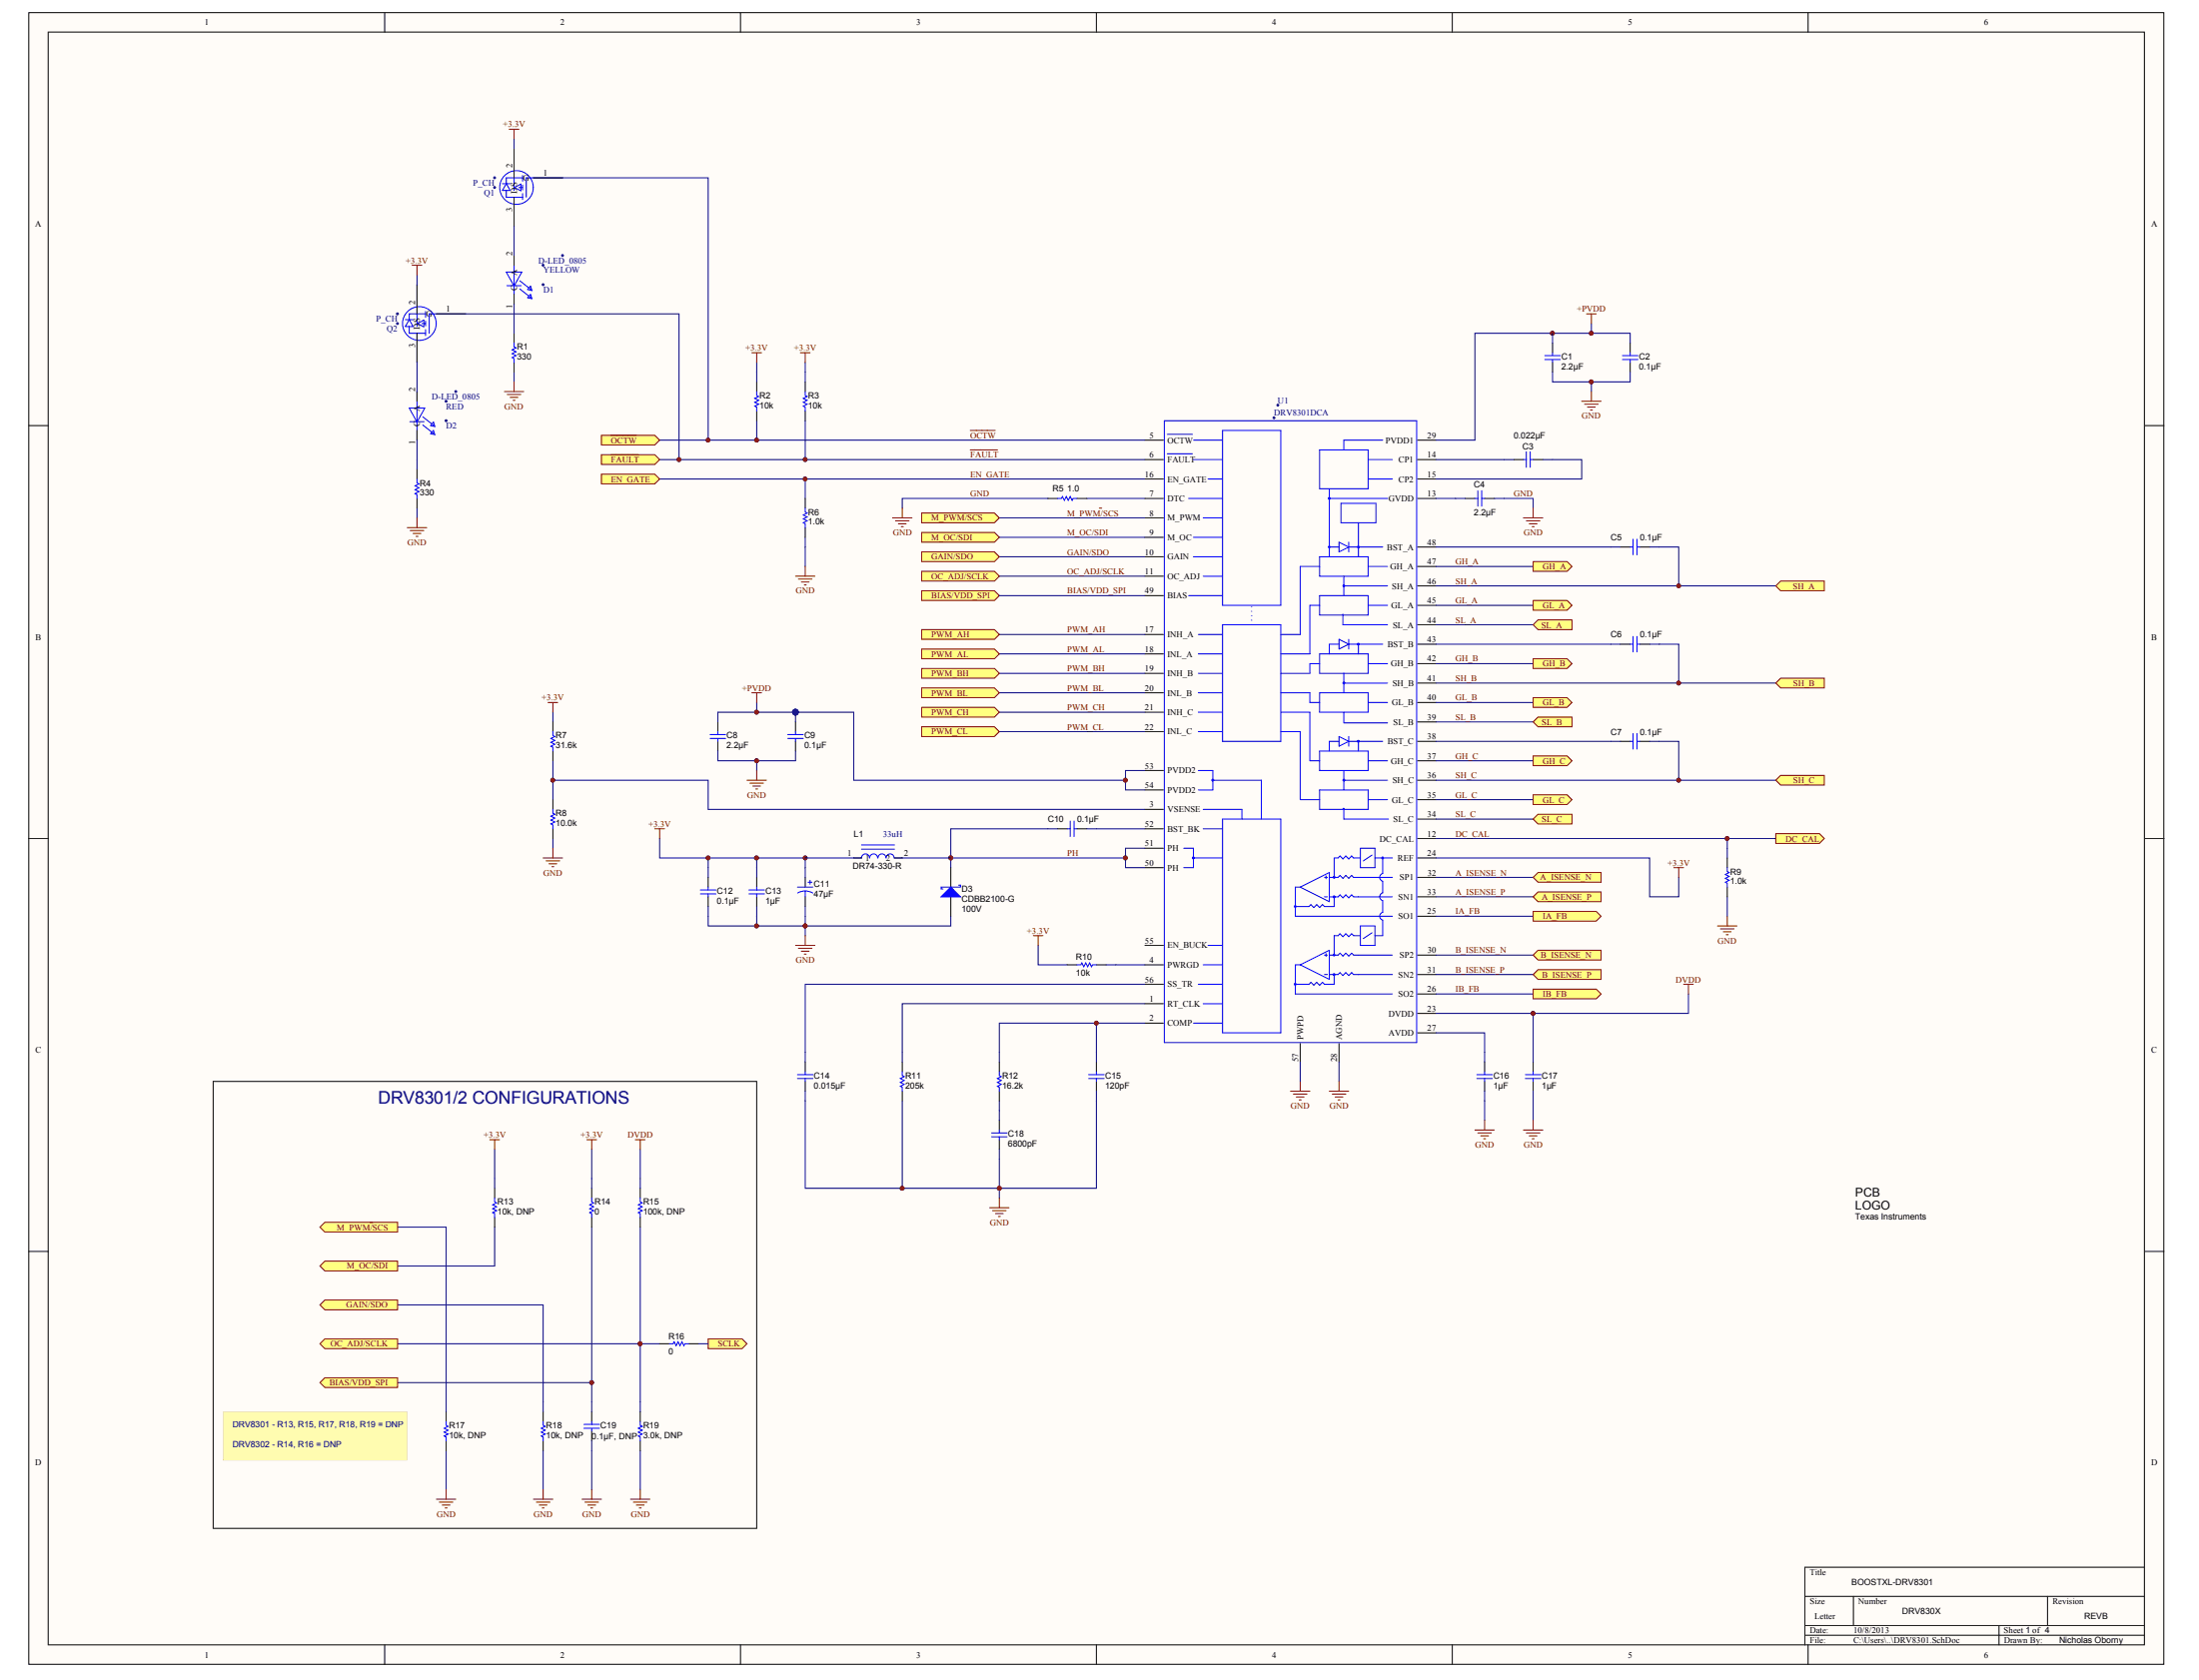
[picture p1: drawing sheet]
<svg xmlns="http://www.w3.org/2000/svg" width="271mm" height="207mm" viewBox="0 0 271 207" stroke-linecap="round" stroke-linejoin="round" font-family="sans-serif">
<path d="M3.5 1.6h263.1v203.5h-263.1z" fill="#fffcf8"/>
<path d="M3.5 1.6h263.1v203.5h-263.1z" fill="none" stroke="#000" stroke-width=".12"/>
<path d="M5.9 4h258.3v198.8h-258.3z" fill="#fffcf8"/>
<g fill="none" stroke="#000" stroke-width=".12">
<path d="M5.9 4h258.3v198.8h-258.3zM47.4 1.6v2.4M63.3 18.3v3.6M91.2 1.6v2.4M135.1 1.6v2.4M178.9 1.6v2.4M222.8 1.6v2.4M51.4 35.1v3.6M53.8 38.7h3.6M63.3 24.3v3.6M63.3 31.5v1.2M63.3 36.3v1.2"/>
<path d="M65.7 21.9h3.6M3.5 52.5h2.4M51.4 41.1v3.6M51.4 48.3v1.2M51.4 53.1v1.2M141.1 54.3h2.2M141.1 56.7h2.2M141.1 59h2.2M174.7 54.3h2.2M174.7 56.7h2.2M174.7 59h2.2M264.2 52.5h2.4"/>
<path d="M141.1 61.4h2.2M141.1 63.8h2.2M141.1 66.2h2.2M141.1 68.6h2.2M141.1 71h2.2M141.1 78.2h2.2M141.1 73.4h2.2M174.7 61.4h2.2M174.7 79.4h2.2M174.7 77h2.2M174.7 74.6h2.2M174.7 72.2h2.2"/>
<path d="M174.7 69.8h2.2M174.7 67.4h2.2M141.1 99.8h2.2M141.1 80.6h2.2M141.1 83h2.2M141.1 85.4h2.2M141.1 87.8h2.2M141.1 90.2h2.2M141.1 95h2.2M141.1 97.4h2.2M174.7 98.6h2.2M174.7 96.2h2.2"/>
<path d="M174.7 93.8h2.2M174.7 91.4h2.2M174.7 89h2.2M174.7 86.6h2.2M174.7 84.2h2.2M174.7 81.8h2.2M3.5 103.4h2.4M141.1 118.9h2.2M141.1 107h2.2M141.1 104.6h2.2M141.1 102.2h2.2M141.1 116.5h2.2"/>
<path d="M174.7 103.4h2.2M174.7 105.8h2.2M174.7 112.9h2.2M174.7 117.7h2.2M174.7 108.1h2.2M174.7 110.5h2.2M174.7 101h2.2M264.2 103.4h2.4M141.1 123.7h2.2M141.1 126.1h2.2M141.1 121.3h2.2M160.2 128.6v2.3"/>
<path d="M165 128.6v2.3M174.7 124.9h2.2M174.7 122.5h2.2M174.7 127.3h2.2M174.7 120.1h2.2M3.5 154.3h2.4M264.2 154.3h2.4M222.4 196.8h41.8M228.4 196.8v3.6M252.3 196.8v3.6M264.2 193.2h-41.8v9.6M47.4 202.8v2.4"/>
<path d="M91.2 202.8v2.4M135.1 202.8v2.4M178.9 202.8v2.4M222.4 200.4h41.8M222.4 201.6h41.8M222.8 202.8v2.4M246.3 200.4v2.4"/>
</g>
<g fill="#000080" stroke="#000080" stroke-width=".12">
<circle cx="68.1" cy="96.2" r=".23"/>
<circle cx="72.9" cy="170.4" r=".23"/>
<circle cx="78.9" cy="165.6" r=".23"/>
<circle cx="83.6" cy="56.6" r=".23"/>
<circle cx="87.2" cy="105.8" r=".23"/>
<circle cx="87.2" cy="54.3" r=".23"/>
<circle cx="93.2" cy="114.1" r=".23"/>
<circle cx="93.2" cy="105.7" r=".23"/>
<circle cx="93.2" cy="93.8" r=".23"/>
<circle cx="93.2" cy="87.8" r=".23"/>
<circle cx="93.2" cy="54.2" r=".23"/>
<circle cx="99.2" cy="114.1" r=".23"/>
<circle cx="99.2" cy="105.8" r=".23"/>
<circle cx="99.2" cy="59" r=".23"/>
<circle cx="99.2" cy="56.6" r=".23"/>
<circle cx="111.1" cy="146.5" r=".23"/>
<circle cx="117.1" cy="105.8" r=".23"/>
<circle cx="123.1" cy="146.5" r=".23"/>
<circle cx="135.1" cy="126.1" r=".23"/>
<circle cx="138.7" cy="105.7" r=".23"/>
<circle cx="138.7" cy="96.2" r=".23"/>
<circle cx="188.9" cy="124.9" r=".23"/>
<circle cx="191.3" cy="41.1" r=".23"/>
<circle cx="196.1" cy="47.1" r=".23"/>
<circle cx="196.1" cy="41.1" r=".23"/>
<circle cx="206.8" cy="96.2" r=".23"/>
<circle cx="206.8" cy="84.2" r=".23"/>
<circle cx="206.8" cy="72.2" r=".23"/>
<circle cx="212.8" cy="103.4" r=".23"/>
<circle cx="157" cy="51.5" r=".11"/>
<circle cx="157.4" cy="49.9" r=".11"/>
<circle cx="55" cy="49.5" r=".11"/>
<circle cx="55" cy="51.9" r=".11"/>
<circle cx="56.1" cy="48.3" r=".11"/>
<circle cx="66.9" cy="32.7" r=".11"/>
<circle cx="66.9" cy="35.1" r=".11"/>
<circle cx="69.3" cy="31.5" r=".11"/>
<circle cx="60.9" cy="21.9" r=".11"/>
<circle cx="60.9" cy="23.1" r=".11"/>
<circle cx="49" cy="38.7" r=".11"/>
<circle cx="49" cy="39.9" r=".11"/>
<circle cx="98" cy="87.8" r=".35"/>
</g>
<g fill="none" stroke="#00f" stroke-width=".12">
<path d="M63.3 18.3v5.2M49.9 39.4h1M50.4 39.4l.5 .8h-1zM51.4 35.1v5.1M51.4 39.9l.8-.4v.8zM52 39.9h.4M52.4 38.4v.7M52.4 39.6v.6M52.4 38.7h-2v.7M57.4 38.7h-4.5v2.4M61.9 22.6h1M62.4 33.5h1.9l-1 1.8z"/>
<path d="M62.4 23.5v.8h2M62.4 22.6l.5 .9h-1zM62.5 35.2h1.7M63.3 24.3v3.6M63.3 31.5v6M63.4 23.1l.8-.4v.8zM63.9 23.1h.5M64.1 34.6l1.3 1.1M64.1 35.6l1.3 1.1M64.4 21.6v.8M64.4 22.8v.6M64.4 23.9v.7"/>
<path d="M64.4 21.9h-2v.7M65.4 35.3l.1 .5-.5-.1zM65.4 36.3l.1 .5-.5-.1zM69.3 21.9h-4.5v2.4M50.4 50.3h1.9l-.9 1.7zM50.4 40.2v.9h2M50.5 52h1.8M51.4 41.1v3.6M51.4 48.3v6M52.1 51.4l1.4 1.1M52.1 52.4l1.4 1.1M52.4 40.6v.8"/>
<path d="M53.4 52l.2 .6-.5-.1zM53.4 53.1l.2 .5-.5-.1zM143.5 51.9h31v76.6h-31zM143.8 55.9h3.1M143.8 53.5h3.1M147 54.3h3.6M147 56.7h3.6M148.8 59h1.8M150.6 53.1h7.2v21.5h-7.2zM162.6 55.5h6v4.7h-6zM168.6 56.7h3M168.6 59h3"/>
<path d="M170.4 54.3h-4.8v1.2M146.4 61.4h4.2M146.4 73.4h4.2M147 66.2h3.6M147 68.6h3.6M147.6 78.2h3M148.2 63.8h2.4M148.2 71h2.4M150.6 77h7.2v14.4h-7.2zM162.6 74.6h-1.2v6h-3.6M162.6 69.8h-2.4v8.4h-2.4M162.6 68.6h6v2.4h-6z"/>
<path d="M162.6 73.4h6v2.4h-6zM163.8 67.4h1.2M163.8 61.4h7.2M163.8 60.2v8.4M165 66.8l1.2 .6-1.2 .6zM165 79.4h-1.2v1.2M165 78.8l1.2 .6-1.2 .6zM165.2 62h4.3v2.4h-4.3zM165.5 75.7v1.3h5.5M165.6 71v2.4M165.6 72.2h5.4M166.2 66.8v1.2"/>
<path d="M166.2 78.8v1.2M166.2 67.4h4.2M166.2 79.4h4.2M167.4 64.4v4.2M167.4 79.4v1.2M168.6 74.6h2.4M168.6 69.8h2.4M147.6 95h1.8v2.4h-1.8M147.6 80.6h3M147.6 83h3M147.6 85.4h3M147.6 87.8h3"/>
<path d="M147.6 90.2h3M148.2 99.8h4.8v1.2M149.4 96.2h6v4.8M157.8 85.4h3.6v1.2h1.2M157.8 87.8h3.6v6h1.2M157.8 90.2h2.4v8.4h2.4M162.6 80.6h6v2.4h-6zM162.6 85.4h6v2.4h-6zM162.6 81.8h-1.2v1.2h-3.6M162.6 92.6h6v2.4h-6zM162.6 97.4h6v2.4h-6zM165 91.4h-1.2v1.2"/>
<path d="M165 90.8l1.2 .6-1.2 .6zM165.5 99.6h.1v1.4h5.5M165.6 96.2h5.4M165.6 83v2.4M165.6 87.8v1.3h5.4M165.6 95v2.4M165.6 84.2h5.4M166.2 91.4h4.2M166.2 90.8v1.2M167.4 91.4v1.2M168.6 81.8h2.4M168.6 86.6h2.4"/>
<path d="M168.6 93.8h2.4M168.6 98.6h2.4M145.8 104.6h1.2v2.4h-1.2M147 105.8h3.6M148.2 102.2h2.4M148.2 118.9h2.4M148.8 116.5h1.8M150.6 101h7.2v26.3h-7.2zM160.2 118.9h-.6v3.6h12M160.2 109.3l3.6-1.7v3.5zM160.2 118.9l3.6-1.8v3.6zM160.2 109.3h-.6v3.6h12"/>
<path d="M163.2 110.5h.3M163.2 108.1h.3M163.2 117.7h.3M163.4 108v.3M163.4 117.5v.4M163.8 108.1h1.1l.2-.2 .4 .4 .3-.4 .4 .4 .3-.4 .3 .2h4.8M163.8 110.5h1.1l.2-.2 .4 .4 .3-.4 .4 .4 .3-.4 .3 .2h4.8M163.8 117.7h1.1l.2-.2 .4 .3 .3-.3 .4 .3 .3-.3 .3 .2h4.8M164.4 110.5v1.2h-1.2l-.3-.2-.3 .4-.4-.4-.3 .4-.4-.4-.2 .2h-1.7M167.6 104.6h1.8v2.4h-1.8zM167.6 114.1h1.8v2.4h-1.8zM167.6 105.8h-.8l-.3-.3-.3 .4-.4-.4-.3 .4-.4-.4-.2 .3h-.5v2.3"/>
<path d="M167.6 115.3h-.8l-.3-.2-.3 .4-.4-.4-.3 .4-.4-.4-.2 .2h-.5v2.4M169 105.4l-1 .7M169 115l-1 .7M169.4 105.8h2.2M170.4 110.1a.5 .5 0 0 0-.4 .4 .5 .5 0 0 0 .4 .5v1.5a.49 .49 0 0 0-.4 .4 .49 .49 0 0 0 .4 .5M170.4 105.8v1.9a.5 .5 0 0 0-.4 .4 .5 .5 0 0 0 .4 .5v1.5M170.4 113.4v1.9h-1M147 126.1h3.6M147.6 121.3h3M148.2 123.7h2.4M163.2 120.1h.3M163.8 120.1h1.1l.2-.2 .4 .3 .3-.3 .4 .3 .3-.3 .3 .2h4.8"/>
<path d="M164.4 120.1v1.2h-1.2l-.3-.2-.3 .3-.4-.3-.3 .3-.4-.3-.2 .2h-1.7"/>
<circle cx="51.7" cy="39.9" r="2.08"/>
<circle cx="63.6" cy="23.1" r="2.07"/>
<circle cx="163.8" cy="61.4" r=".11"/>
<circle cx="163.8" cy="67.4" r=".11"/>
<circle cx="165.6" cy="72.2" r=".11"/>
<circle cx="167.4" cy="67.4" r=".11"/>
<circle cx="167.4" cy="79.4" r=".11"/>
<circle cx="149.4" cy="96.2" r=".11"/>
<circle cx="165.6" cy="84.2" r=".11"/>
<circle cx="165.6" cy="96.2" r=".11"/>
<circle cx="167.4" cy="91.4" r=".11"/>
<circle cx="147" cy="105.7" r=".11"/>
<circle cx="159.6" cy="111.7" r=".11"/>
<circle cx="164.4" cy="110.5" r=".11"/>
<circle cx="164.4" cy="108.1" r=".11"/>
<circle cx="164.4" cy="117.7" r=".11"/>
<circle cx="170.3" cy="105.8" r=".11"/>
<circle cx="159.6" cy="121.3" r=".11"/>
<circle cx="164.4" cy="120.1" r=".11"/>
</g>
<path d="M154.2 77v-2.4" fill="none" stroke="#00f" stroke-width=".12" stroke-dasharray="0 .5"/>
<g fill="none" stroke="#000080" stroke-width=".12">
<path d="M63.3 17.1v1.2M51.4 33.9v1.2M57.4 38.7h26.3v18M63.3 27.9v3.6M63.3 37.5v2.4M69.3 21.9h18v32.4M196.1 39.9v1.2M51.4 44.7v3.6M51.4 54.3v2.4M63.3 45.9v1.2M81.3 59h59.8M81.3 54.3h59.8"/>
<path d="M81.3 56.7h59.8M93.2 44.7v1.2M93.2 51.9v2.4M99.2 44.7v1.2M99.2 51.9v4.8M99.2 59v2.4M176.9 56.7h8.4M191.3 56.7h3.6v2.3h-18M191.3 47.1h9.6M196.1 47.1v1.2M200.9 41.1h-19.2v13.2h-4.8M51.4 62.6v1.2"/>
<path d="M99.2 67.4v2.4M123.1 78.2h18M123.1 63.8h18M123.1 71h18M123.1 66.2h18M123.1 68.6h18M129.1 61.4h-17.9v1.2M133.9 61.4h7.2M176.9 61.4h2.4M176.9 69.8h12M176.9 67.4h21.6M176.9 79.4h21.6"/>
<path d="M176.9 74.6h12M176.9 77h12M176.9 72.2h41.9M185.3 61.4h3.6v1.2M204.4 67.4h2.4v4.8M204.4 79.4h2.4v4.8M68.1 87.8v1.2M68.1 93.8v4.8M68.1 96.2h19.2v3.6h53.8M88.4 93.8h9.6M88.4 87.8h16.8v8.4h33.5M93.2 86.6v1.2"/>
<path d="M93.2 93.8v1.2M123.1 80.6h18M123.1 83h18M123.1 85.4h18M123.1 87.8h18M123.1 90.2h18M138.7 96.2v1.2h2.4M141.1 95h-2.4v1.2M176.9 93.8h12M176.9 81.8h12M176.9 91.4h21.6M176.9 86.6h12"/>
<path d="M176.9 98.6h12M176.9 89h12M176.9 84.2h41.9M176.9 96.2h41.9M204.4 91.4h2.4v4.8M68.1 103.4v1.2M81.3 103.4v2.4h6M87.3 112.9v1.2h5.9M87.3 105.8h11.9v1.2M87.3 105.8v1.2M93.2 105.8v1.2M93.2 112.9v1.2"/>
<path d="M99.2 112.9v2.4M117.1 112.9v1.2h-23.9M117.1 105.8v1.2M117.1 105.8h21.6M127.9 116.5v2.4h3.6M129.1 102.2h-12v3.6M135.1 102.2h6M137.5 118.9h3.6M138.7 105.8v1.2h2.4M141.1 104.6h-2.4v1.2M176.9 103.4h41.9M176.9 105.8h26.3v4.7h3.6v-2.4"/>
<path d="M176.9 108.1h12M176.9 101h12M176.9 117.7h12M176.9 110.5h12M176.9 112.9h12M212.8 103.4v1.2M212.8 110.5v2.4M99.2 135.7v10.8h12M111.2 135.7v10.8M123.1 135.7v1.2M135.1 135.7v10.8h-23.9M135.1 126.1h6"/>
<path d="M135.1 126.1v3.6M135.1 126.1h-12v3.6M141.1 121.3h-41.9v8.4M141.1 123.7h-29.9v6M165 130.9v2.4M176.9 127.3h6v2.4M176.9 124.9h12M176.9 120.1h12M176.9 122.5h12M182.9 135.7v2.4M188.9 124.9v4.8M188.9 135.7v2.4"/>
<path d="M208 122.5v2.4h-19.1M123.1 142.9v4.8"/>
</g>
<g fill="#800000" stroke="#800000" stroke-width=".12">
<circle cx="138.7" cy="105.7" r=".23"/>
<circle cx="93.2" cy="105.7" r=".23"/>
<circle cx="117.1" cy="105.8" r=".23"/>
<circle cx="99.2" cy="114.1" r=".23"/>
<circle cx="93.2" cy="114.1" r=".23"/>
<circle cx="87.2" cy="105.8" r=".23"/>
<circle cx="123.1" cy="146.5" r=".23"/>
<circle cx="111.1" cy="146.5" r=".23"/>
<circle cx="135.1" cy="126.1" r=".23"/>
<circle cx="68.1" cy="96.2" r=".23"/>
<circle cx="93.2" cy="87.8" r=".23"/>
<circle cx="99.2" cy="59" r=".23"/>
<circle cx="99.2" cy="56.6" r=".23"/>
<circle cx="93.2" cy="54.2" r=".23"/>
<circle cx="87.2" cy="54.3" r=".23"/>
<circle cx="196.1" cy="41.1" r=".23"/>
<circle cx="83.6" cy="56.6" r=".23"/>
<circle cx="206.8" cy="72.2" r=".23"/>
<circle cx="206.8" cy="84.2" r=".23"/>
<circle cx="206.8" cy="96.2" r=".23"/>
<circle cx="138.7" cy="96.2" r=".23"/>
<circle cx="93.2" cy="93.8" r=".23"/>
<circle cx="196.1" cy="47.1" r=".23"/>
<circle cx="191.3" cy="41.1" r=".23"/>
<circle cx="99.2" cy="105.8" r=".23"/>
<circle cx="188.9" cy="124.9" r=".23"/>
<circle cx="212.8" cy="103.4" r=".23"/>
</g>
<g fill="none" stroke="#800000" stroke-width=".12">
<path d="M119.5 55.5h3.4M119.5 53.1h3.1M135.4 62.6h.3M67.5 86.6h1.2M68.1 86.6v1.2M92.6 85.4h1.2M93.2 85.4v1.2M66.9 105.8h2.4M67.3 106.1h1.7M67.6 106.5h1M68 106.8h.2M68.1 104.6v1.2"/>
<path d="M80.7 102.2h1.2M81.3 102.2v1.2M98 116.5h2.4M98.4 116.9h1.6M98.7 117.3h1M99.1 117.6h.2M99.2 115.3v1.2M127.3 115.3h1.2M127.9 115.3v1.2M121.9 148.9h2.4M122.3 149.2h1.7M122.6 149.6h1"/>
<path d="M123 149.9h.2M123.1 147.7v1.2"/>
</g>
<g fill="#ffff80" stroke="#800000" stroke-width=".12">
<path d="M113.6 77.6h8.9l.6 .6-.6 .6h-8.9z" fill-rule="evenodd"/>
<path d="M113.6 80h8.9l.6 .6-.6 .6h-8.9z" fill-rule="evenodd"/>
<path d="M113.6 82.4h8.9l.6 .6-.6 .6h-8.9z" fill-rule="evenodd"/>
<path d="M113.6 84.8h8.9l.6 .6-.6 .6h-8.9z" fill-rule="evenodd"/>
<path d="M113.6 87.2h8.9l.6 .6-.6 .6h-8.9z" fill-rule="evenodd"/>
<path d="M113.6 89.6h8.9l.6 .6-.6 .6h-8.9z" fill-rule="evenodd"/>
<path d="M113.6 70.4h8.9l.6 .6-.6 .6h-8.9z" fill-rule="evenodd"/>
<path d="M113.6 68h8.9l.6 .6-.6 .6h-8.9z" fill-rule="evenodd"/>
<path d="M113.6 65.6h8.9l.6 .6-.6 .6h-8.9z" fill-rule="evenodd"/>
<path d="M113.6 63.2h8.9l.6 .6-.6 .6h-8.9z" fill-rule="evenodd"/>
</g>
<path d="M110 63.8h2.4M110.3 64.2h1.7M110.7 64.6h.9M111 64.9h.3M111.2 62.6v1.2M118.7 63.2h.3" fill="none" stroke="#800000" stroke-width=".12"/>
<g fill="#ffff80" stroke="#800000" stroke-width=".12">
<path d="M74.1 58.4h6.6l.6 .6-.6 .6h-6.6z" fill-rule="evenodd"/>
<path d="M74.1 56.1h6.6l.6 .6-.6 .5h-6.6z" fill-rule="evenodd"/>
</g>
<path d="M75.3 56.1h3.4" fill="none" stroke="#800000" stroke-width=".12"/>
<path d="M74.1 53.7h6.6l.6 .6-.6 .6h-6.6z" fill-rule="evenodd" fill="#ffff80" stroke="#800000" stroke-width=".12"/>
<g fill="none" stroke="#800000" stroke-width=".12">
<path d="M62.7 15.9h1.2M63.3 15.9v1.2M50.8 32.7h1.2M51.4 32.7v1.2M62.1 48.3h2.4M62.5 48.6h1.7M62.9 49h.9M63.2 49.3h.3M63.3 47.1v1.2M75.3 53.7h3.1M92.6 43.5h1.2M93.2 43.5v1.2"/>
<path d="M98.6 43.5h1.2M99.2 43.5v1.2M50.2 65h2.4M50.5 65.4h1.7M50.9 65.8h1M51.3 66.1h.2M51.4 63.8v1.2M98 71h2.4M98.4 71.4h1.6M98.7 71.7h1M99.1 72.1h.2M99.2 69.8v1.2"/>
</g>
<g fill="#ffff80" stroke="#800000" stroke-width=".12">
<path d="M188.9 69.2h4.2l.6 .6-.6 .6h-4.2z" fill-rule="evenodd"/>
<path d="M188.9 81.2h4.2l.6 .6-.6 .6h-4.2z" fill-rule="evenodd"/>
<path d="M188.9 93.2h4.2l.6 .6-.6 .6h-4.2z" fill-rule="evenodd"/>
<path d="M188.9 74h4.2l.6 .6-.6 .6h-4.2z" fill-rule="evenodd"/>
<path d="M188.9 86h4.2l.6 .6-.6 .6h-4.2z" fill-rule="evenodd"/>
<path d="M188.9 98h4.2l.6 .6-.6 .6h-4.2z" fill-rule="evenodd"/>
<path d="M189.5 76.4h4.2v1.2h-4.2l-.6-.6z" fill-rule="evenodd"/>
<path d="M189.5 88.4h4.2v1.2h-4.2l-.6-.6z" fill-rule="evenodd"/>
<path d="M189.5 100.4h4.2v1.2h-4.2l-.6-.6z" fill-rule="evenodd"/>
</g>
<path d="M195.5 38.7h1.2M196.1 38.7v1.2" fill="none" stroke="#800000" stroke-width=".12"/>
<path d="M218.8 102.8h5.4l.6 .6-.6 .6h-5.4z" fill-rule="evenodd" fill="#ffff80" stroke="#800000" stroke-width=".12"/>
<path d="M187.7 63.8h2.4M188.1 64.2h1.6M188.4 64.6h1M188.8 64.9h.2M188.9 62.6v1.2M159 134.5h2.4M159.4 134.9h1.6M159.7 135.2h1M160.1 135.6h.2M160.2 133.3v1.2" fill="none" stroke="#800000" stroke-width=".12"/>
<g fill="#ffff80" stroke="#800000" stroke-width=".12">
<path d="M219.4 71.6h5.4v1.2h-5.4l-.6-.6z" fill-rule="evenodd"/>
<path d="M219.4 83.6h5.4v1.2h-5.4l-.6-.6z" fill-rule="evenodd"/>
<path d="M219.4 95.6h5.4v1.2h-5.4l-.6-.6z" fill-rule="evenodd"/>
</g>
<g fill="none" stroke="#800000" stroke-width=".12">
<path d="M194.9 49.5h2.4M195.2 49.8h1.7M195.6 50.2h.9M195.9 50.5h.3M196.1 48.3v1.2M92 96.2h2.4M92.4 96.5h1.7M92.8 96.9h.9M93.1 97.3h.3M93.2 95v1.2M211.6 114.1h2.4M212 114.5h1.6"/>
<path d="M212.3 114.9h1M212.7 115.2h.2M212.8 112.9v1.2"/>
</g>
<g fill="#ffff80" stroke="#800000" stroke-width=".12">
<path d="M189.5 107.6h7.8v1.1h-7.8l-.6-.6z" fill-rule="evenodd"/>
<path d="M189.5 109.9h7.8v1.2h-7.8l-.6-.6z" fill-rule="evenodd"/>
<path d="M189.5 119.5h7.8v1.2h-7.8l-.6-.6z" fill-rule="evenodd"/>
<path d="M189.5 117.1h7.8v1.2h-7.8l-.6-.6z" fill-rule="evenodd"/>
<path d="M188.9 112.3h7.8l.6 .6-.6 .6h-7.8z" fill-rule="evenodd"/>
<path d="M188.9 121.9h7.8l.6 .6-.6 .6h-7.8z" fill-rule="evenodd"/>
<path d="M113.6 72.8h8.9l.6 .6-.6 .6h-8.9z" fill-rule="evenodd"/>
</g>
<path d="M207.4 121.3h1.2M208 121.3v1.2M72.3 140.5h1.2M72.9 140.5v1.2M71.7 184.8h2.4M72.1 185.2h1.6M72.4 185.5h1M72.8 185.9h.2M72.9 183.6v1.2" fill="none" stroke="#800000" stroke-width=".12"/>
<g fill="none" stroke="#000080" stroke-width=".12">
<path d="M123.1 73.4h18M160.2 130.9v2.4M49 151.3h6v21.5M60.9 151.3v4.8h-11.9M60.9 141.7v3.6M72.9 141.7v3.6M72.9 151.3v21.5M78.9 141.7v3.6M78.9 151.3v21.5M49 165.6h32.3M49 160.8h17.9v12M49 170.4h23.9"/>
<path d="M55 178.8v4.8M66.9 178.8v4.8M72.9 178.8v4.8M78.9 178.8v4.8"/>
</g>
<g fill="#800000" stroke="#800000" stroke-width=".12">
<circle cx="72.9" cy="170.4" r=".23"/>
<circle cx="78.9" cy="165.6" r=".23"/>
</g>
<path d="M40 169.8h9v1.2h-9l-.6-.6z" fill-rule="evenodd" fill="#ffff80" stroke="#800000" stroke-width=".12"/>
<path d="M78.3 140.5h1.2M78.9 140.5v1.2M77.7 184.8h2.4M78 185.2h1.7M78.4 185.5h1M78.8 185.9h.2M78.9 183.6v1.2" fill="none" stroke="#800000" stroke-width=".12"/>
<g fill="#ffff80" stroke="#800000" stroke-width=".12">
<path d="M40 165h9v1.2h-9l-.6-.6z" fill-rule="evenodd"/>
<path d="M40 160.2h9v1.2h-9l-.6-.6z" fill-rule="evenodd"/>
</g>
<path d="M53.8 184.8h2.4M54.1 185.2h1.7M54.5 185.5h.9M54.8 185.9h.3M55 183.6v1.2M65.7 184.8h2.4M66.1 185.2h1.7M66.4 185.5h1M66.8 185.9h.2M66.9 183.6v1.2" fill="none" stroke="#800000" stroke-width=".12"/>
<path d="M40 150.7h9v1.2h-9l-.6-.6z" fill-rule="evenodd" fill="#ffff80" stroke="#800000" stroke-width=".12"/>
<path d="M45.6 150.7h.3M60.3 140.5h1.2M60.9 140.5v1.2" fill="none" stroke="#800000" stroke-width=".12"/>
<g fill="#ffff80" stroke="#800000" stroke-width=".12">
<path d="M40 155.5h9v1.2h-9l-.6-.6z" fill-rule="evenodd"/>
<path d="M87.3 165h4.1l.6 .6-.6 .6h-4.1z" fill-rule="evenodd"/>
</g>
<g fill="#fffcb0">
<path d="M28.7 175.2h1.5v.8h-1.5z"/>
<path d="M30.2 175.2h.7v.8h-.7z"/>
<path d="M30.9 175.2h11.6v.9h-11.6z"/>
<path d="M42.7 175.2h2.4v.9h-2.4z"/>
<path d="M45.2 175.2h1.9v.8h-1.9z"/>
<path d="M47.2 175.2h1v.8h-1z"/>
<path d="M48.3 175.2h1.4v.8h-1.4z"/>
<path d="M28.7 177.6h1.5v.8h-1.5z"/>
<path d="M30.2 177.6h.7v.8h-.7z"/>
<path d="M30.9 177.6h10.4v.9h-10.4z"/>
<path d="M41.5 177.6h.6v.8h-.6z"/>
<path d="M27.5 174v6h22.7v-6zM45.2 175.2h1.9v.8h-1.9zM42.7 175.2h2.4v.9h-2.4zM30.9 175.2h11.6v.9h-11.6zM48.3 175.2h1.4v.8h-1.4zM47.2 175.2h1v.8h-1zM30.2 175.2h.7v.8h-.7zM28.7 175.2h1.5v.8h-1.5zM30.9 177.6h10.4v.9h-10.4zM41.5 177.6h.6v.8h-.6zM30.2 177.6h.7v.8h-.7zM28.7 177.6h1.5v.8h-1.5z"/>
</g>
<path d="M27.5 174v6h22.7v-6zM27.5 174h22.7v6h-22.7z" fill="#800000"/>
<g fill="none" stroke="#000080" stroke-width=".12">
<path d="M63.3 39.9v1.2M51.4 56.7v1.1M93.2 45.9v1.2M99.2 45.9v1.2M185.3 56.7h1.2M190.1 56.7h1.2M191.3 41.1v1.2M191.3 45.9v1.2M200.9 41.1v1.2M200.9 45.9v1.2M99.2 66.2v1.2M179.3 61.4h1.2"/>
<path d="M184.1 61.4h1.2M198.5 67.4h1.2M198.5 79.4h1.2M203.2 67.4h1.2M203.2 79.4h1.2M88.4 87.8v1.2M88.4 92.6v1.2M98 87.8v1.2M98 92.6v1.2M198.5 91.4h1.2M203.2 91.4h1.2M87.3 107v1.1"/>
<path d="M87.3 111.7v1.2M93.2 107v1.1M93.2 111.7v1.2M99.2 105.8h6M99.2 107v1.1M99.2 111.7v1.2M111.2 105.8h5.9M129.1 102.2h1.2M133.9 102.2h1.2M136.3 118.9h1.2M212.8 104.6v1.2M99.2 129.7v1.2"/>
<path d="M99.2 134.5v1.2M111.2 129.7v1.2M123.1 129.7v1.2M123.1 136.9v1.2M135.1 129.7v1.2M135.1 134.5v1.2M182.9 129.7v1.2M182.9 134.5v1.2M188.9 129.7v1.2M188.9 134.5v1.2M60.9 145.3v1.2M72.9 145.3v1.2"/>
<path d="M78.9 145.3v1.2M123.1 141.7v1.2M55 172.8v1.2M66.9 172.8v1.2M72.9 172.8v1.2M72.9 177.6v1.2M78.9 172.8v1.2M86.1 165.6h1.2"/>
</g>
<g fill="none" stroke="#00f" stroke-width=".12">
<path d="M51.4 59v.5l.2 .1-.5 .3 .5 .2-.5 .3 .5 .2-.5 .2 .3 .2v.4M63.3 42.3v.5l.3 .1-.5 .2 .5 .3-.5 .2 .5 .2-.5 .3 .2 .1v.5M93.2 48.3v.4l.3 .2-.5 .2 .5 .2-.5 .3 .5 .2-.5 .3 .2 .1v.5M99.2 48.3v.4l.2 .2-.4 .2 .4 .2-.4 .3 .4 .2-.4 .3 .2 .1v.5M187.7 56.7h.4M188.1 55.7v1.9M188.5 56.7h.4M188.5 55.7v1.9M190.3 43.8h1.9M190.3 44.3h1.9M191.3 43.5v.3M191.3 44.3v.4"/>
<path d="M199.9 43.8h1.9M199.9 44.3h1.9M200.9 43.5v.3M200.9 44.3v.4M99.2 62.6v.5l.2 .1-.4 .3 .4 .2-.4 .3 .4 .2-.4 .2 .2 .2v.4M130.3 61.4h.5l.1-.2 .2 .5 .3-.5 .2 .5 .3-.5 .2 .5 .1-.3h.5M181.7 61.4h.4M182.1 60.5v1.9M182.6 61.4h.3M182.6 60.5v1.9M200.9 79.4h.3M200.9 67.4h.3"/>
<path d="M201.2 66.5v1.9M201.2 78.4v2M201.7 79.4h.3M201.7 67.4h.3M201.7 66.5v1.9M201.7 78.4v2M68.1 90.2v.5l.3 .1-.5 .2 .5 .3-.5 .2 .5 .2-.5 .3 .2 .1v.5M68.1 99.8v.4l.3 .2-.5 .2 .5 .2-.5 .3 .5 .2-.5 .3 .2 .1v.5M87.5 90.5h1.9M87.5 91h1.9M88.4 90.2v.3M88.4 91v.4"/>
<path d="M97.1 90.5h1.9M97.1 91h1.9M98 90.2v.3M98 91v.4M200.9 91.4h.3M201.2 90.4v1.9M201.7 91.4h.3M201.7 90.4v1.9M86.3 109.7h1.9M86.3 110.2h1.9M87.3 109.3v.4M87.3 110.2v.3"/>
<path d="M92.3 109.7h1.9M92.3 110.2h1.9M93.2 109.3v.4M93.2 110.2v.3M98.3 109.3h1.9M99.2 109.8l-.9 .3M99.2 109.8v.7M99.2 109.8l.9 .3M99.6 108.7h.4M99.8 108.5v.5M106.1 104.7h4.1M106.1 104.1h4.1"/>
<path d="M107.1 105.8a.49 .49 0 0 0-.5-.5 .49 .49 0 0 0-.5 .5h-.9M108.1 105.8a.49 .49 0 0 0-.5-.5 .49 .49 0 0 0-.4 .5M109.2 105.8a.49 .49 0 0 0-.5-.5 .49 .49 0 0 0-.5 .5M110.2 105.8a.49 .49 0 0 0-.5-.5 .49 .49 0 0 0-.5 .5M110.2 105.8h1M118.1 109.1h.2v.2h-2.3v.3h.2M131.5 102.2h.4M131.9 101.2v1.9M132.3 102.2h.4M132.3 101.2v1.9M132.7 118.9h.5l.1-.2 .2 .5 .3-.5 .2 .5 .2-.5 .3 .5 .1-.3h.5M212.8 107v.4l.2 .2-.4 .2 .4 .2-.4 .3 .4 .2-.4 .2 .2 .2v.4"/>
<path d="M98.3 132.5h1.9M98.3 132.9h1.9M99.2 132.1v.4M99.2 132.9v.4M111.2 132.1v.5l.2 .1-.5 .2 .5 .3-.5 .2 .5 .3-.5 .2 .3 .1v.5M122.2 139.6h1.9M123.1 132.1v.5l.3 .1-.5 .2 .5 .3-.5 .2 .5 .3-.5 .2 .2 .1v.5M123.1 139.3v.3M134.1 132.5h1.9M134.1 132.9h1.9M135.1 132.1v.4M135.1 132.9v.4"/>
<path d="M182 132.5h1.9M182 132.9h1.9M182.9 132.1v.4M182.9 132.9v.4M187.9 132.5h2M187.9 132.9h2M188.9 132.1v.4M188.9 132.9v.4M60.9 147.7v.5l.3 .1-.5 .2 .5 .2-.5 .3 .5 .2-.5 .3 .2 .1v.5M72.9 147.7v.5l.2 .1-.4 .2 .4 .2-.4 .3 .4 .2-.4 .3 .2 .1v.5M78.9 147.7v.4l.2 .2-.5 .2 .5 .2-.5 .3 .5 .2-.5 .3 .3 .1v.5M122.2 140.1h1.9"/>
<path d="M123.1 140.1v.4M55 175.2v.5l.2 .1-.5 .3 .5 .2-.5 .2 .5 .3-.5 .2 .3 .1v.5M66.9 175.2v.5l.3 .1-.5 .3 .5 .2-.5 .2 .5 .3-.5 .2 .2 .1v.5M71.9 175.6h2M71.9 176.1h2M72.9 175.2v.4M72.9 176.1v.3M78.9 175.2v.5l.2 .1-.5 .3 .5 .2-.5 .2 .5 .3-.5 .2 .3 .1v.5M82.5 165.6h.4l.2-.2 .2 .5 .2-.5 .3 .5 .2-.5 .3 .5 .1-.3h.5"/>
</g>
<g fill="none" stroke="#000" stroke-width=".12">
<path d="M51.4 57.8v1.2M63.3 41.1v1.2M63.3 44.7v1.2M93.2 47.1v1.2M93.2 50.7v1.2M99.2 47.1v1.2M99.2 50.7v1.2M186.5 56.7h1.2M188.9 56.7h1.2M191.3 42.3v1.2M191.3 44.7v1.2M200.9 42.3v1.2"/>
<path d="M200.9 44.7v1.2M51.4 61.4v1.2M99.2 61.4v1.2M99.2 65v1.2M129.1 61.4h1.2M132.7 61.4h1.2M180.5 61.4h1.2M182.9 61.4h1.2M199.7 79.4h1.2M199.7 67.4h1.2M202 79.4h1.2M202 67.4h1.2"/>
<path d="M68.1 89v1.2M68.1 92.6v1.2M68.1 98.6v1.2M88.4 89v1.2M88.4 91.4v1.2M98 89v1.2M98 91.4v1.2M199.7 91.4h1.2M202 91.4h1.2M68.1 102.2v1.2M87.3 108.1v1.2M87.3 110.5v1.2"/>
<path d="M93.2 108.1v1.2M93.2 110.5v1.2M99.2 108.1v1.2M99.2 110.5v1.2M105.2 105.8h.9M110.2 105.8h1M117.1 107v2.3M117.1 110.5v2.4M130.3 102.2h1.2M131.5 118.9h1.2M132.7 102.2h1.2M135.1 118.9h1.2"/>
<path d="M212.8 105.8v1.2M212.8 109.3v1.2M26.3 133.3h66.9v55.1h-66.9zM99.2 130.9v1.2M99.2 133.3v1.2M111.2 130.9v1.2M111.2 134.5v1.2M123.1 130.9v1.2M123.1 134.5v1.2M123.1 138.1v1.2M135.1 130.9v1.2M135.1 133.3v1.2"/>
<path d="M182.9 130.9v1.2M182.9 133.3v1.2M188.9 130.9v1.2M188.9 133.3v1.2M60.9 146.5v1.2M60.9 150.1v1.2M72.9 146.5v1.2M72.9 150.1v1.2M78.9 146.5v1.2M78.9 150.1v1.2M123.1 140.5v1.2M55 174v1.2"/>
<path d="M55 177.6v1.2M66.9 174v1.2M66.9 177.6v1.2M72.9 174v1.2M72.9 176.4v1.2M78.9 174v1.2M78.9 177.6v1.2M81.3 165.6h1.2M84.9 165.6h1.2"/>
</g>
<g fill="none" stroke="#800000" stroke-width=".12">
<path d="M206.2 107h1.2M206.8 107v1.1M163.8 134.5h2.4M164.1 134.9h1.7M164.5 135.2h1M164.9 135.6h.2M165 133.3v1.2M181.7 139.3h2.4M182.1 139.6h1.7M182.9 138.1v1.2M187.7 139.3h2.4M188.1 139.6h1.6"/>
<path d="M188.9 138.1v1.2M182.4 140h1M182.8 140.4h.2M188.4 140h1M188.8 140.4h.2"/>
</g>
<circle cx="98" cy="87.8" r=".35" fill="#000080" stroke="#000080" stroke-width=".12"/>
<path d="M117.1 109.3l1.2 1.2h-2.3z" fill="#00f" stroke="#00f" stroke-width=".12"/>
<text font-size="2.2" fill="#000080" x="46.6" y="136.1">DRV8301/2 CONFIGURATIONS</text>
<g font-size="1.5">
<text x="228.6" y="149">LOGO</text>
<text x="228.6" y="147.5">PCB</text>
</g>
<g font-size="1.1">
<text x="25.2" y="3.1">1</text>
<text x="69" y="3.1">2</text>
<text x="112.9" y="3.1">3</text>
<text x="156.7" y="3.1">4</text>
<text x="200.6" y="3.1">5</text>
<text x="244.4" y="3.1">6</text>
<text x="63.1" y="20.7" transform="rotate(-90 63.1 20.7)">2</text>
<text x="63.7" y="23.8" transform="rotate(-90 63.7 23.8)">DS</text>
<text x="64.5" y="22.3">G</text>
<text x="66.9" y="21.7">1</text>
<text x="4.3" y="28">A</text>
<text x="63.1" y="26" transform="rotate(-90 63.1 26)">3</text>
<text x="265" y="28">A</text>
<text x="63.1" y="31.5" transform="rotate(-90 63.1 31.5)">2</text>
<text x="63.7" y="35.8" transform="rotate(-90 63.7 35.8)">C</text>
<text x="63.7" y="34" transform="rotate(-90 63.7 34)">A</text>
<text x="51.1" y="37.5" transform="rotate(-90 51.1 37.5)">2</text>
<text x="51.7" y="40.6" transform="rotate(-90 51.7 40.6)">DS</text>
<text x="52.5" y="39.1">G</text>
<text x="55" y="38.4">1</text>
<text x="63.1" y="38" transform="rotate(-90 63.1 38)">1</text>
<text x="51.1" y="42.8" transform="rotate(-90 51.1 42.8)">3</text>
<text x="63.7" y="43.1">R1</text>
<text x="63.7" y="44.3">330</text>
<text x="192.4" y="45.5">2.2µF</text>
<text x="192.4" y="44.3">C1</text>
<text x="201.9" y="45.5">0.1µF</text>
<text x="201.9" y="44.3">C2</text>
<text x="51.1" y="48.3" transform="rotate(-90 51.1 48.3)">2</text>
<text x="51.7" y="52.6" transform="rotate(-90 51.7 52.6)">C</text>
<text x="51.7" y="50.7" transform="rotate(-90 51.7 50.7)">A</text>
<text x="93.6" y="50.3">10k</text>
<text x="93.6" y="49.1">R2</text>
<text x="99.6" y="49.1">R3</text>
<text x="99.6" y="50.3">10k</text>
<text x="51.1" y="54.8" transform="rotate(-90 51.1 54.8)">1</text>
<text x="51.7" y="59.9">R4</text>
<text x="141.1" y="58.8">16</text>
<text x="141.6" y="54">5</text>
<text x="141.6" y="56.4">6</text>
<text x="143.8" y="54.6">OCTW</text>
<text x="143.8" y="57">FAULT</text>
<text x="143.8" y="59.4">EN_GATE</text>
<text x="170.7" y="54.6">PVDD1</text>
<text x="172.3" y="57">CP1</text>
<text x="172.3" y="59.4">CP2</text>
<text x="175.9" y="56.4">14</text>
<text x="175.9" y="58.8">15</text>
<text x="175.9" y="54">29</text>
<text x="186.5" y="54">0.022µF</text>
<text x="187.6" y="55.3">C3</text>
<text x="51.7" y="61.1">330</text>
<text x="99.6" y="64.7">1.0k</text>
<text x="99.6" y="63.5">R6</text>
<text x="129.7" y="60.6">R5</text>
<text x="131.5" y="60.6">1.0</text>
<text x="141.6" y="61.2">7</text>
<text x="141.6" y="63.6">8</text>
<text x="141.6" y="66">9</text>
<text x="143.8" y="61.8">DTC</text>
<text x="143.8" y="64.2">M_PWM</text>
<text x="171.1" y="61.8">GVDD</text>
<text x="175.9" y="61.2">13</text>
<text x="181.6" y="63.5">2.2µF</text>
<text x="181.6" y="60.1">C4</text>
<text x="141.1" y="68.4">10</text>
<text x="141.1" y="70.8">11</text>
<text x="143.8" y="66.6">M_OC</text>
<text x="143.8" y="69">GAIN</text>
<text x="143.8" y="71.4">OC_ADJ</text>
<text x="170.9" y="67.8">BST_A</text>
<text x="171.3" y="70.2">GH_A</text>
<text x="175.9" y="69.6">47</text>
<text x="175.9" y="67.2">48</text>
<text x="175.9" y="72">46</text>
<text x="198.5" y="66.6">C5</text>
<text x="202.1" y="66.6">0.1µF</text>
<text x="141.1" y="78">17</text>
<text x="141.1" y="73.2">49</text>
<text x="143.8" y="73.8">BIAS</text>
<text x="171.4" y="75">GL_A</text>
<text x="171.5" y="72.6">SH_A</text>
<text x="171.6" y="77.4">SL_A</text>
<text x="175.9" y="76.8">44</text>
<text x="175.9" y="74.4">45</text>
<text x="4.4" y="78.9">B</text>
<text x="141.1" y="80.4">18</text>
<text x="141.1" y="82.8">19</text>
<text x="143.8" y="78.6">INH_A</text>
<text x="143.8" y="81">INL_A</text>
<text x="143.8" y="83.4">INH_B</text>
<text x="170.9" y="79.8">BST_B</text>
<text x="171.4" y="82.2">GH_B</text>
<text x="175.9" y="81.6">42</text>
<text x="175.9" y="79.2">43</text>
<text x="175.9" y="84">41</text>
<text x="198.5" y="78.6">C6</text>
<text x="202.1" y="78.6">0.1µF</text>
<text x="265.1" y="78.9">B</text>
<text x="141.1" y="85.2">20</text>
<text x="141.1" y="87.5">21</text>
<text x="141.1" y="90">22</text>
<text x="143.8" y="85.8">INL_B</text>
<text x="143.8" y="88.2">INH_C</text>
<text x="171.5" y="87">GL_B</text>
<text x="171.6" y="84.6">SH_B</text>
<text x="171.7" y="89.3">SL_B</text>
<text x="175.9" y="88.8">39</text>
<text x="175.9" y="86.3">40</text>
<text x="68.5" y="92.2">31.6k</text>
<text x="68.5" y="91">R7</text>
<text x="89.5" y="92.2">2.2µF</text>
<text x="89.5" y="91">C8</text>
<text x="99.1" y="92.2">0.1µF</text>
<text x="99.1" y="91">C9</text>
<text x="141.1" y="94.7">53</text>
<text x="143.8" y="90.5">INL_C</text>
<text x="143.8" y="95.3">PVDD2</text>
<text x="170.9" y="91.7">BST_C</text>
<text x="171.4" y="94.2">GH_C</text>
<text x="175.9" y="93.5">37</text>
<text x="175.9" y="91.2">38</text>
<text x="175.9" y="95.9">36</text>
<text x="198.5" y="90.6">C7</text>
<text x="202.1" y="90.6">0.1µF</text>
<text x="68.5" y="101.8">10.0k</text>
<text x="68.5" y="100.6">R8</text>
<text x="129.1" y="101.3">C10</text>
<text x="132.7" y="101.3">0.1µF</text>
<text x="141.1" y="101.9">52</text>
<text x="141.1" y="97.1">54</text>
<text x="141.6" y="99.5">3</text>
<text x="143.8" y="100.1">VSENSE</text>
<text x="143.8" y="97.7">PVDD2</text>
<text x="171.5" y="98.9">GL_C</text>
<text x="171.6" y="96.5">SH_C</text>
<text x="171.7" y="101.3">SL_C</text>
<text x="175.9" y="100.7">34</text>
<text x="175.9" y="98.3">35</text>
<text x="104.4" y="105.5">1</text>
<text x="105.1" y="107.1">DR74-330-R</text>
<text x="105.2" y="103.1">L1</text>
<text x="106.6" y="106.1">1</text>
<text x="109.2" y="106.1">2</text>
<text x="111.4" y="105.5">2</text>
<text x="141.1" y="106.7">50</text>
<text x="141.1" y="104.3">51</text>
<text x="143.8" y="107.3">PH</text>
<text x="143.8" y="104.9">PH</text>
<text x="143.8" y="102.5">BST_BK</text>
<text x="170" y="103.7">DC_CAL</text>
<text x="172.2" y="106.1">REF</text>
<text x="175.9" y="103.1">12</text>
<text x="175.9" y="105.5">24</text>
<text x="175.9" y="107.9">32</text>
<text x="213.2" y="107.8">R9</text>
<text x="88.3" y="111.4">0.1µF</text>
<text x="88.3" y="110.2">C12</text>
<text x="94.3" y="111.4">1µF</text>
<text x="94.3" y="110.2">C13</text>
<text x="100.3" y="110.6">47µF</text>
<text x="100.3" y="109.4">C11</text>
<text x="118.5" y="112.4">100V</text>
<text x="118.5" y="109.9">D3</text>
<text x="118.5" y="111.2">CDBB2100-G</text>
<text x="172.3" y="113.3">SO1</text>
<text x="172.3" y="110.9">SN1</text>
<text x="172.4" y="108.5">SP1</text>
<text x="175.9" y="112.7">25</text>
<text x="175.9" y="110.3">33</text>
<text x="213.2" y="109">1.0k</text>
<text x="132.6" y="118.3">R10</text>
<text x="141.1" y="116.3">55</text>
<text x="141.6" y="118.7">4</text>
<text x="143.8" y="119.3">PWRGD</text>
<text x="143.8" y="116.9">EN_BUCK</text>
<text x="172.4" y="118.1">SP2</text>
<text x="175.9" y="119.9">31</text>
<text x="175.9" y="117.5">30</text>
<text x="132.6" y="120.3">10k</text>
<text x="141.1" y="121.1">56</text>
<text x="141.6" y="123.5">1</text>
<text x="141.6" y="125.9">2</text>
<text x="143.8" y="124.1">RT_CLK</text>
<text x="143.8" y="121.7">SS_TR</text>
<text x="171.1" y="125.3">DVDD</text>
<text x="172.3" y="122.9">SO2</text>
<text x="172.3" y="120.5">SN2</text>
<text x="175.9" y="124.7">23</text>
<text x="175.9" y="122.3">26</text>
<text x="4.4" y="129.8">C</text>
<text x="143.8" y="126.5">COMP</text>
<text x="160" y="130.9" transform="rotate(-90 160 130.9)">57</text>
<text x="160.6" y="128.2" transform="rotate(-90 160.6 128.2)">PWPD</text>
<text x="164.7" y="130.9" transform="rotate(-90 164.7 130.9)">28</text>
<text x="165.4" y="128.2" transform="rotate(-90 165.4 128.2)">AGND</text>
<text x="171.1" y="127.7">AVDD</text>
<text x="175.9" y="127.1">27</text>
<text x="265.1" y="129.8">C</text>
<text x="100.3" y="134.1">0.015µF</text>
<text x="100.3" y="133">C14</text>
<text x="111.5" y="134.1">205k</text>
<text x="111.5" y="133">R11</text>
<text x="123.5" y="133">R12</text>
<text x="123.5" y="134.1">16.2k</text>
<text x="136.2" y="134.1">120pF</text>
<text x="136.2" y="133">C15</text>
<text x="184" y="134.1">1µF</text>
<text x="184" y="133">C16</text>
<text x="190" y="134.1">1µF</text>
<text x="190" y="133">C17</text>
<text x="124.2" y="141.3">6800pF</text>
<text x="124.2" y="140.1">C18</text>
<text x="61.3" y="149.7">10k, DNP</text>
<text x="61.3" y="148.5">R13</text>
<text x="73.3" y="149.7">0</text>
<text x="73.3" y="148.5">R14</text>
<text x="79.2" y="149.7">100k, DNP</text>
<text x="79.2" y="148.5">R15</text>
<text x="228.6" y="150.3">Texas Instruments</text>
<text x="82.4" y="165">R16</text>
<text x="82.4" y="167">0</text>
<text x="55.3" y="177.3">10k, DNP</text>
<text x="55.3" y="176.1">R17</text>
<text x="67.3" y="177.3">10k, DNP</text>
<text x="67.3" y="176.1">R18</text>
<text x="72.9" y="177.4">0.1µF, DNP 3.0k, DNP</text>
<text x="74" y="176.1">C19</text>
<text x="79.2" y="176.1">R19</text>
<text x="4.3" y="180.7">D</text>
<text x="265" y="180.7">D</text>
<text x="223" y="194.1">Title</text>
<text x="223" y="197.7">Size</text>
<text x="228.1" y="195.3">BOOSTXL-DRV8301</text>
<text x="228.9" y="197.7">Number</text>
<text x="252.9" y="197.7">Revision</text>
<text x="223" y="201.3">Date:</text>
<text x="223" y="202.5">File:</text>
<text x="223.6" y="199.5">Letter</text>
<text x="228.4" y="201.3">10/8/2013</text>
<text x="228.4" y="202.5">C:\Users\..\DRV8301.SchDoc</text>
<text x="234.3" y="198.9">DRV830X</text>
<text x="246.9" y="201.3">Sheet 1 of 4</text>
<text x="246.9" y="202.5">Drawn By:</text>
<text x="253.7" y="202.5">Nicholas Oborny</text>
<text x="256.8" y="199.5">REVB</text>
<text x="25.2" y="204.3">1</text>
<text x="69" y="204.3">2</text>
<text x="112.9" y="204.3">3</text>
<text x="156.7" y="204.3">4</text>
<text x="200.6" y="204.3">5</text>
<text x="244.4" y="204.3">6</text>
</g>
<g font-size="1.1" fill="#800000">
<text x="62" y="15.7">+3.3V</text>
<text x="50" y="32.5">+3.3V</text>
<text x="194.3" y="38.4">+PVDD</text>
<text x="91.9" y="43.2">+3.3V</text>
<text x="97.9" y="43.2">+3.3V</text>
<text x="62.2" y="50.4">GND</text>
<text x="194.9" y="51.6">GND</text>
<text x="75.3" y="59.4">EN_GATE</text>
<text x="75.3" y="57">FAULT</text>
<text x="75.3" y="54.6">OCTW</text>
<text x="119.5" y="58.8">EN_GATE</text>
<text x="119.5" y="54">OCTW</text>
<text x="119.5" y="56.4">FAULT</text>
<text x="110" y="66">GND</text>
<text x="114.8" y="64.2">M_PWM/SCS</text>
<text x="119.5" y="61.2">GND</text>
<text x="131.5" y="63.6">M_PWM/SCS</text>
<text x="131.5" y="66">M_OC/SDI</text>
<text x="186.5" y="61.2">GND</text>
<text x="187.7" y="66">GND</text>
<text x="50.2" y="67.2">GND</text>
<text x="114.8" y="71.4">OC_ADJ/SCLK</text>
<text x="114.8" y="69">GAIN/SDO</text>
<text x="114.8" y="66.6">M_OC/SDI</text>
<text x="131.5" y="70.8">OC_ADJ/SCLK</text>
<text x="131.5" y="68.4">GAIN/SDO</text>
<text x="179.3" y="69.6">GH_A</text>
<text x="179.3" y="72">SH_A</text>
<text x="190.1" y="70.2">GH_A</text>
<text x="98" y="73.2">GND</text>
<text x="114.8" y="73.8">BIAS/VDD_SPI</text>
<text x="131.5" y="78">PWM_AH</text>
<text x="131.5" y="73.2">BIAS/VDD_SPI</text>
<text x="179.3" y="74.4">GL_A</text>
<text x="179.3" y="76.8">SL_A</text>
<text x="189.9" y="77.4">SL_A</text>
<text x="190.1" y="75">GL_A</text>
<text x="220.9" y="72.6">SH_A</text>
<text x="114.8" y="78.6">PWM_AH</text>
<text x="114.8" y="81">PWM_AL</text>
<text x="114.8" y="83.4">PWM_BH</text>
<text x="131.5" y="80.4">PWM_AL</text>
<text x="131.5" y="82.8">PWM_BH</text>
<text x="179.3" y="81.6">GH_B</text>
<text x="179.3" y="84">SH_B</text>
<text x="190.1" y="82.2">GH_B</text>
<text x="66.7" y="86.3">+3.3V</text>
<text x="91.5" y="85.2">+PVDD</text>
<text x="114.8" y="85.8">PWM_BL</text>
<text x="114.8" y="88.2">PWM_CH</text>
<text x="131.5" y="85.2">PWM_BL</text>
<text x="131.5" y="87.5">PWM_CH</text>
<text x="131.5" y="90">PWM_CL</text>
<text x="179.3" y="86.3">GL_B</text>
<text x="179.3" y="88.8">SL_B</text>
<text x="190" y="89.3">SL_B</text>
<text x="190.1" y="87">GL_B</text>
<text x="220.9" y="84.6">SH_B</text>
<text x="114.8" y="90.5">PWM_CL</text>
<text x="179.3" y="93.5">GH_C</text>
<text x="179.3" y="95.9">SH_C</text>
<text x="190.1" y="94.2">GH_C</text>
<text x="79.9" y="101.9">+3.3V</text>
<text x="92.1" y="98.3">GND</text>
<text x="179.3" y="98.3">GL_C</text>
<text x="179.3" y="100.7">SL_C</text>
<text x="190" y="101.3">SL_C</text>
<text x="190.1" y="98.9">GL_C</text>
<text x="220.9" y="96.5">SH_C</text>
<text x="67" y="107.9">GND</text>
<text x="131.5" y="105.5">PH</text>
<text x="179.3" y="107.9">A_ISENSE_N</text>
<text x="179.3" y="103.1">DC_CAL</text>
<text x="205.5" y="106.7">+3.3V</text>
<text x="220" y="103.7">DC_CAL</text>
<text x="179.3" y="110.3">A_ISENSE_P</text>
<text x="179.3" y="112.7">IA_FB</text>
<text x="189.8" y="108.5">A_ISENSE_N</text>
<text x="189.9" y="110.9">A_ISENSE_P</text>
<text x="190.1" y="113.3">IA_FB</text>
<text x="98" y="118.7">GND</text>
<text x="126.5" y="115.1">+3.3V</text>
<text x="179.3" y="119.9">B_ISENSE_P</text>
<text x="179.3" y="117.5">B_ISENSE_N</text>
<text x="189.8" y="118.1">B_ISENSE_N</text>
<text x="211.6" y="116.3">GND</text>
<text x="179.3" y="122.3">IB_FB</text>
<text x="190" y="120.5">B_ISENSE_P</text>
<text x="190.1" y="122.9">IB_FB</text>
<text x="206.5" y="121.1">DVDD</text>
<text x="159" y="136.7">GND</text>
<text x="163.8" y="136.7">GND</text>
<text x="59.6" y="140.3">+3.3V</text>
<text x="71.5" y="140.3">+3.3V</text>
<text x="77.3" y="140.3">DVDD</text>
<text x="181.8" y="141.4">GND</text>
<text x="187.7" y="141.4">GND</text>
<text x="41.5" y="151.6">M_PWM/SCS</text>
<text x="122" y="151">GND</text>
<text x="42.6" y="161.2">GAIN/SDO</text>
<text x="42.7" y="156.4">M_OC/SDI</text>
<text x="40.7" y="166">OC_ADJ/SCLK</text>
<text x="88.4" y="166">SCLK</text>
<text x="40.6" y="170.8">BIAS/VDD_SPI</text>
<text x="53.8" y="187">GND</text>
<text x="65.7" y="187">GND</text>
<text x="71.7" y="187">GND</text>
<text x="77.7" y="187">GND</text>
</g>
<g font-size="1.1" fill="#000080">
<text x="58.3" y="22.9">P_CH</text>
<text x="59.6" y="24.1">Q1</text>
<text x="66.3" y="32.5">D-LED_0805</text>
<text x="66.9" y="33.7">YELLOW</text>
<text x="46.4" y="39.7">P_CH</text>
<text x="47.7" y="40.9">Q2</text>
<text x="66.9" y="36.1">D1</text>
<text x="53.2" y="49.2">D-LED_0805</text>
<text x="55" y="50.4">RED</text>
<text x="55" y="52.8">D2</text>
<text x="157" y="51.3">DRV8301DCA</text>
<text x="157.4" y="49.7">U1</text>
<text x="108.8" y="103.1">33uH</text>
<text x="28.7" y="176">DRV8301 - R13, R15, R17, R18, R19 = DNP</text>
<text x="28.7" y="178.4">DRV8302 - R14, R16 = DNP</text>
</g>
</svg>
